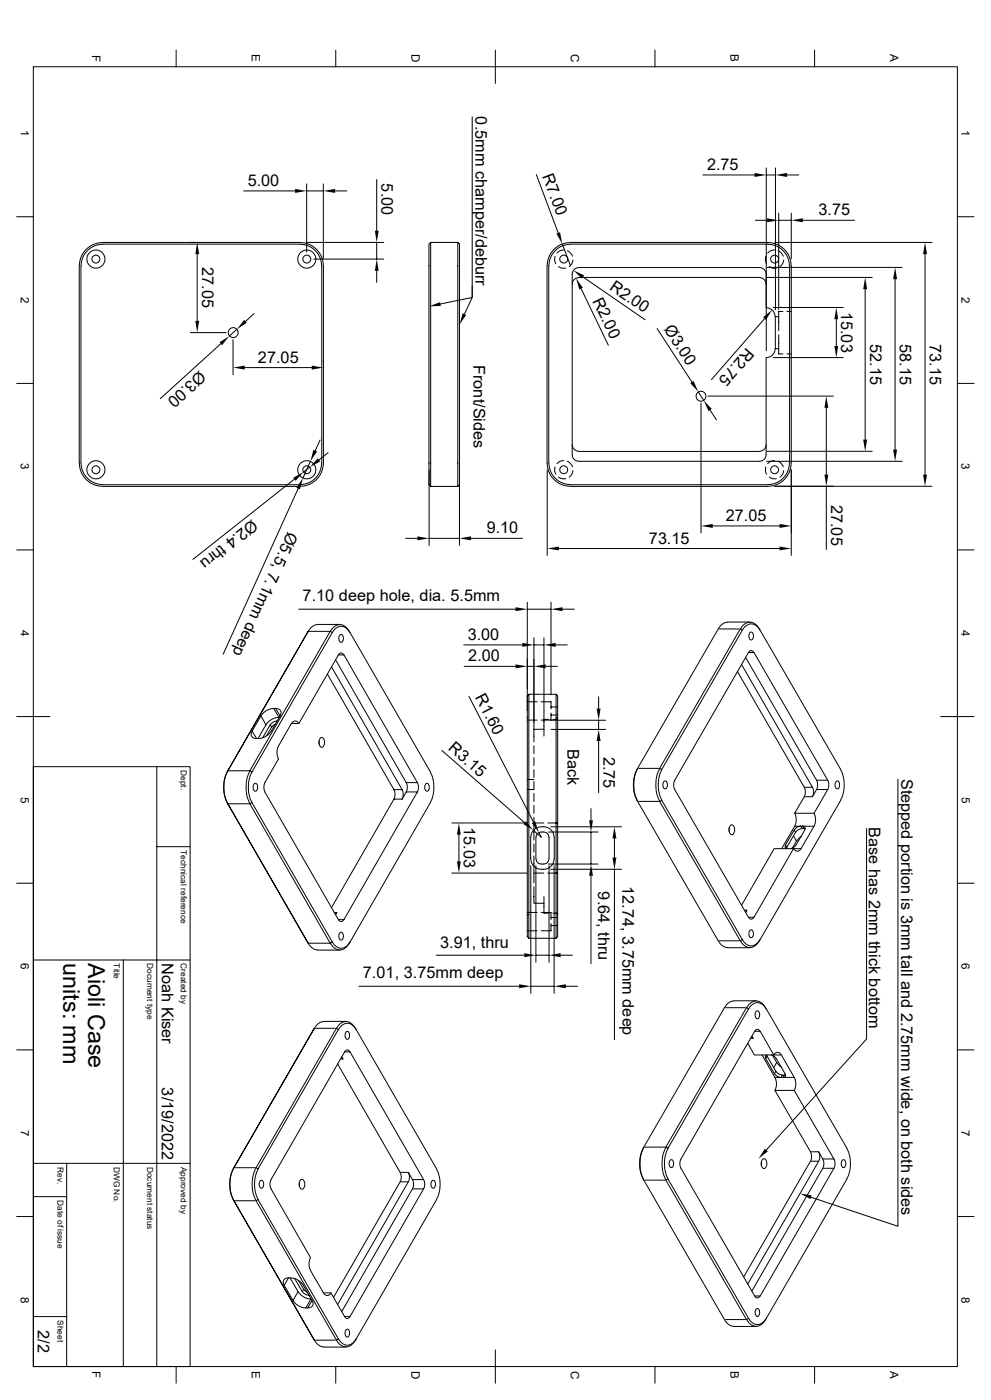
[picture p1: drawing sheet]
<svg xmlns="http://www.w3.org/2000/svg" width="297mm" height="420mm" viewBox="0 0 297 420" stroke-linecap="round" stroke-linejoin="round" font-family="sans-serif">
<g fill="none" stroke="#000" stroke-width=".3">
<path d="M52.8 15v5M100.6 15v5M148.5 15v10M196.3 15v5M244.1 15v5M10 20h276.9v390h-276.9zM141.5 35.1v54.1l-2.3 5M73 57.3h15.4M91.9 55.2v20.4M91.9 57.3h5M96.9 55.2v22.4M100.4 57.3h3.5"/>
<path d="M112.9 53.8v15.4M160.7 52.4l6.6 17.5M210.7 52.5h15.4M229.7 50.4v54.8M229.7 52.5h2.7M232.4 50.4v42.5M235.9 52.5h3.5M5 65h5M23.7 79.8v59.1M30.8 73.3a6.5 6.5 0 0 0-6.5 6.5v59.1a6.6 6.6 0 0 0 6.5 6.5M30.8 73.2h59.1M59.1 76.2v20.1"/>
<path d="M89.9 73.3a6.5 6.5 0 0 1 6.5 6.5M92 72.7h23M94 77.7h21M96.4 79.8v59.1M96.9 79.8a7 7 0 0 0-7-7.1l-59.1 .1a6.9 6.9 0 0 0-7 7M96.9 79.8v59.1M112.9 72.7v5M129.1 72.7v73.2l-.5-.5v-72.2zM129.1 72.7h8.1M137.2 72.7l.5 .5v72.2l-.5 .5zM164 79.8v59.1M164 79.8a6.9 6.9 0 0 1 7-7l59.1-.1a7 7 0 0 1 7 7.1l.1 59.1a7 7 0 0 1-7.1 7"/>
<path d="M164.5 79.8v59.1M166.4 76.9l-.2 1.2 .4 1M167.4 80l.8 .4h1.3M168.5 73.2l2.5 6.5M169 75l-1.1 .2-1 .7M170.1 75.2l.8 .5 .7 1.2M171 73.2h59.1M171 73.3a6.5 6.5 0 0 0-6.5 6.5M171.7 78l-.3 1.1-.8 .9M226.4 66.1h3.5M229.5 76.9l-.1 1.2 .3 1M230.1 73.3a6.6 6.6 0 0 1 6.5 6.5v59.1a6.5 6.5 0 0 1-6.5 6.5"/>
<path d="M230.5 80l.9 .4h1.3M232.2 75l-1.1 .2-1 .7M232.2 72.7h47.1M233.2 75.2l.8 .5 .7 1.2M233.4 64v28.8M233.4 66.1h3.8M234.9 78l-.4 1.1-.7 .9M237.2 64v13.6M240.6 66.1h15.5M277.2 76.2v66.2M286.9 65h5M57 99.8h10.8"/>
<path d="M71 98.8l-2.3 2M76.2 94.1l-2.6 2.3M112.9 81.2v3.5M141.5 85.8v3.4l-9.5 2M174.2 86.6l8.1 17M174.8 83.1l18.5 12.8M196.9 98.6l10.5 16M229.2 95.6l-16 18.3M229.6 92.3a2.75 2.75 0 0 1 2.7 2.7M229.6 85.3a2.1 2.1 0 0 0-2-2.1l-54.1 .1a2.02 2.02 0 0 0-2 2M229.6 82.3a2.02 2.02 0 0 0-2-2h-54.1a2.02 2.02 0 0 0-2 2v54.1a2.02 2.02 0 0 0 2 2h54.1a2.02 2.02 0 0 0 2-2v-29.1a2.82 2.82 0 0 0 2.7-2.7M229.7 83.2h31.7"/>
<path d="M229.7 80.2h40.7M231.7 92.2h21M232.4 95v9.6M232.4 95h1M234.7 93.4h-1.3v5.8M235.8 93.4h1.4M250.7 95.8v8M259.3 86.7v45.2M268.3 83.7v51.2M5 115h5M66.2 103.1l-18.2 16.5M69.8 101.9v10.5"/>
<path d="M73.4 110.3h20M96.9 108.2v.3M209.3 117.6l1.6 2.5M212.2 118.8h37.6M231.7 107.3h21M232.4 104.6h1M233.4 100.4v5.8h1.3M235.8 106.2h1.4M286.9 115h5M23.8 138.9a6.9 6.9 0 0 0 7 7M93 138.3l-2.2 5.1M95.9 132l-1.4 3.2"/>
<path d="M96.4 138.9a6.5 6.5 0 0 1-6.5 6.5M96.9 138.9a6.9 6.9 0 0 1-7 7M98.3 135.8l-2.7 2.2M164 138.9a6.9 6.9 0 0 0 7 7M164.5 138.9a6.5 6.5 0 0 0 6.5 6.5M169 138.2a2.54 2.54 0 0 0-2.1 .9M170.1 138.4l.8 .5 .7 1.1M171.5 133.4a2.1 2.1 0 0 0 2 2h54.1a2.02 2.02 0 0 0 2-2M210.1 120.9v39M212.8 123l1.9 2.9M229.7 135.4h31.7M229.7 138.4h40.7"/>
<path d="M232.2 138.2a2.55 2.55 0 0 0-2.1 .9M233.2 138.4l.8 .5 .7 1.1M247.7 122.3v20.1M30.8 145.9h59.1M30.8 145.4h59.1M88.2 143.8l-30.4 24M89.4 146.6l-22.5 49.7M92.9 140.1l-1.9 1.5M128.6 141v22.6M129.1 145.9h8.1M137.7 141v22.6M164 141v25.6"/>
<path d="M166.4 140.1l-.2 1.2 .4 1M167.4 143.1l.8 .5h1.3M171 145.9h59.1M171 145.4h59.1M171.7 141.2l-.3 1.1-.8 .8M213.6 157.8h20M229.5 140.1l-.1 1.2 .3 1M230.5 143.1l.9 .5h1.3M232.2 145.9h47.1M234.9 141.2l-.4 1.1-.7 .8M237.2 141v25.6M247.7 145.9v18.9"/>
<path d="M5 165h5M121.6 161.5h3.5M128.6 161.5h9.1M141.2 161.5h15.4M167.5 164.5h66.1M286.9 165h5M89.5 182.8h65M92.2 189.7v.1M92.4 189.4l-24.3 42.2M92.4 189.4h6.6M92.4 189.4l-.2 .3 .2-.3M95.2 187.4a3.6 3.6 0 0 0-2.8 2"/>
<path d="M95.2 187.3h6.7M99 189.4l.6 .3-24.1 41.9M99 189.4l-24.1 41.8M99 189.4a3 3 0 0 1 2.9-2 3 3 0 0 1 2.8 2M99.6 189.8a2.76 2.76 0 0 1 2.6-1.9 2.76 2.76 0 0 1 2.7 1.9M100.6 198l21.2 36.8M101.4 196.5h1.7l22 38.3M101.4 196.5l-11.8 20.5h-2.3M101.4 196.5a.84 .84 0 0 1 .8-.6 .84 .84 0 0 1 .8 .6M101.9 190.5a.82 .82 0 0 1 .9 .2 .82 .82 0 0 1 .1 1v.3a.64 .64 0 0 1-.7 .7 .64 .64 0 0 1-.6-.7v-1zM104.7 189.4l24.3 42.2M139 193.5h17.5"/>
<path d="M139.1 199.9h15.4M158 199.9h2M158 180.7v32.5M158 182.8h7.1M160 191.3v27.4M160 193.5h3M163 191.3v25.4M163.5 199.9h3.5M165.1 180.7v27.7M166.5 193.5h3.5M168.6 182.8h3.5M215.6 188.7h5.9"/>
<path d="M218.1 186.6a3.6 3.6 0 0 0-2.8 2.1l-24.2 41.8a10.3 10.3 0 0 0 0 9.9l24.2 41.8a3.6 3.6 0 0 0 2.8 2.1M218.1 186.6h6.6M221.9 188.7l-24.2 41.8M222.2 199.3l21.3 36.9a3.1 3.1 0 0 1 0 2.8M222.5 189l-.6-.3a3 3 0 0 1 2.8-2.1 3 3 0 0 1 2.9 2.1l24.4 42.1M223.5 197.2l21.2 36.9a3.1 3.1 0 0 1 0 2.8l-1.2 2.1M224.4 195.7h1.5a.84 .84 0 0 0-.8-.5 .84 .84 0 0 0-.8 .5l-22.1 38.4a3.1 3.1 0 0 0 0 2.8l22.1 38.3a.84 .84 0 0 0 .8 .6 .84 .84 0 0 0 .8-.6h-1.5M224.7 189.8a.82 .82 0 0 1 1 .2 .82 .82 0 0 1 .1 1v.3a.64 .64 0 0 1-.7 .7 .64 .64 0 0 1-.6-.7v-1zM226 195.7l22.1 38.4a3.1 3.1 0 0 1 0 2.8l-4.1 7.1h-5.8l2.8-5M227.8 189.1a2.76 2.76 0 0 0-2.7-1.9 2.76 2.76 0 0 0-2.6 1.9l-24.2 41.7M5 215h10M75.6 219.3a1.36 1.36 0 0 0-.2 1.6 1.36 1.36 0 0 0 1.5 .6"/>
<path d="M75.6 219.3l1.3 2.2M78.2 214.8l-2.6 4.5M78.2 214.8l1.5 2.6M79.7 217.4l-2.4 4.1M81 217.4l.4 .7-1.5 2.6M81 217.4l-2.3 3.9M82 212.6h.6M82 212.6a4.8 4.8 0 0 0-3.8 2.2M82 212.6l1.7 2.6M82.5 217.2l-1.1 .9M82.6 212.6a1.36 1.36 0 0 1 1.5 .6 1.36 1.36 0 0 1-.2 1.6M82.6 212.6l1.3 2.2"/>
<path d="M82.9 216.3a2.48 2.48 0 0 0-1.9 1.1M83 216.3h.1M83 216.3v.1M83.6 215.2a4.8 4.8 0 0 0-3.9 2.2M83.9 214.8l-2.6 4.5a4.9 4.9 0 0 1-4.4 2.2M87.3 217l-3.8 6.8a4.1 4.1 0 0 0 0 3.8M87.4 217.1a1.16 1.16 0 0 1 1.1-.8 1.16 1.16 0 0 1 1.1 .8M98.1 202.2l20 34.7M99.4 200.1l21.1 36.8M140.5 208.9l19.4 37.7M158 210.5h3M158 216h3"/>
<path d="M158.5 208.3v73.2l-.5-.5v-72.2zM158.5 208.3h8.2l.4 .5v72.2l-.4 .5v-73.2M162.2 210.5h2.9v2.2M163 218.8h-3v3.7M164.5 215.8h-1.5v5M165.1 213.9v2.1h-2.9M165.1 218.8h16.4M165.1 214.5h2M165.1 212.1h2M165.1 216.1h16.4M165.7 215.8h1.4M179.4 209v3.6"/>
<path d="M179.4 216.1v2.7M221 201.5l20 34.7a3.1 3.1 0 0 1 0 2.8M281.9 215h10M10 230h47v180M47 230v180M68.1 231.6a10 10 0 0 0 0 9.1M68.3 231.2l-.2 .4M68.3 231.2a10.9 10.9 0 0 0 0 9.9M68.3 231.2h6.6M74.9 231.2l.6 .4M74.9 231.2a10.9 10.9 0 0 0 0 9.9M75.5 231.6a10 10 0 0 0 0 9.1"/>
<path d="M76.2 235.2a.82 .82 0 0 1 .9 .1 .82 .82 0 0 1 .1 1v.4a.64 .64 0 0 1-.7 .7 .64 .64 0 0 1-.6-.7v-1zM79.4 237.6l22 38.3M79.4 234.8a3.1 3.1 0 0 0 0 2.8M83.5 227.7l-4.1 7.1M95.6 222.2v1M96.1 221.4a.91 .91 0 0 1 1 .2 .91 .91 0 0 1 .2 .9 1.07 1.07 0 0 1-.2 1.2 1.07 1.07 0 0 1-1 .3 2.06 2.06 0 0 1 0-2.6zM118.1 236.9h2.4M118.1 236.9a3.1 3.1 0 0 1 0 2.8M120.5 236.9a3.1 3.1 0 0 1 0 2.8M121.8 234.8a3.1 3.1 0 0 1 0 2.8M121.8 234.8h3.3M121.8 237.6h3.3"/>
<path d="M121.8 237.6l-1.3 2.1h-2.4l-18.7 32.6M125.1 234.8a3.1 3.1 0 0 1 0 2.8M125.1 237.6l-22 38.3h-1.7M127.6 235.2a.82 .82 0 0 1 1 .1 .82 .82 0 0 1 .1 1l-.1 .4a.64 .64 0 0 1-.6 .7 .64 .64 0 0 1-.7-.7v-1zM128.9 231.6a10 10 0 0 1 0 9.1M132.4 225.1l24.8 21.7M158 233.8h2M160 223.7v2.4M160 227.3v2.4M160 230.9v2.4M160 234.4v2.4l-2 .1M160 238v2.4"/>
<path d="M179.4 222.3v15.5M191.1 230.5a10.9 10.9 0 0 0 0 9.9M191.4 230.5h6M197.7 230.5l.6 .3M197.7 230.5a10.9 10.9 0 0 0 0 9.9M198.4 230.9a10 10 0 0 0 0 9.1M199 234.4a.82 .82 0 0 1 1 .2 .82 .82 0 0 1 0 1v.4a.64 .64 0 0 1-.7 .6 .64 .64 0 0 1-.6-.6v-1zM241.2 239h2.2M241.2 236.2h2.2M244.9 236.9h3M244.9 234.1h3M250.6 234.4a.82 .82 0 0 1 1 .2 .82 .82 0 0 1 0 1v.4a.64 .64 0 0 1-.6 .6 .64 .64 0 0 1-.7-.6v-1z"/>
<path d="M251.9 230.9a10 10 0 0 1 0 9.1M269.1 233.8v134.1l-26-8.7M47 254h10M68.3 241.1l-.2-.3 24.1 41.8M68.3 241.1l24.1 41.9M68.3 241.1h6.6M74.9 241.1l.6-.3 24.1 41.8-.6 .4M74.9 241.1l24.1 41.9M129 240.8l-24.3 42.2M135.4 246.9h22.5M137.5 250.4v8M159.1 259.7v38.3"/>
<path d="M159.9 249.1l2.3 2.1-.7-1.4M160 245.2v1.7h3M160 246.9v5.1M160 256.8v5.1M160 241.6v2.4M160 253.2v2.4M160.6 259.7v29M160.9 250.3a2.04 2.04 0 0 1 2.1-.7 2.04 2.04 0 0 1 1.5 1.6v6.4a1.98 1.98 0 0 1-1.9 1.6 1.98 1.98 0 0 1-2-1.6l.1-6.4zM164.2 246.9h2.9M164.3 249.6h14.9M164.3 259.2h14.9M164.5 259.7v29"/>
<path d="M165.1 248h21.2M166.1 251.2a3.5 3.5 0 0 0-3.5-3.2 3.5 3.5 0 0 0-3.5 3.2l-.1 6.4a3.5 3.5 0 0 0 3.6 3.2 3.5 3.5 0 0 0 3.5-3.2M166.1 259.7v38.3M166.1 251.2v6.4M177.1 242.6v3.5M177.1 249.6v9.6M184.2 251.5v5.8M191.4 240.4h6M197.7 240.4l24.2 41.8M198.3 240.1l-.6 .3M198.3 240.1l24.2 41.8a2.76 2.76 0 0 0 2.6 1.9 2.76 2.76 0 0 0 2.7-1.9M218.5 248.4v1"/>
<path d="M218.9 247.6a.91 .91 0 0 1 1 .2 .91 .91 0 0 1 .3 1 1.07 1.07 0 0 1-.2 1.1 1.07 1.07 0 0 1-1.1 .3 2.06 2.06 0 0 1 0-2.6zM235.4 253.5l.4 .7M235.8 254.2l2.6-4.6-.4-.6-2.7 4.7 .1 .6 .4 .3M235.8 254.2l-.1 .4M237.9 254.6a1.16 1.16 0 0 0 1.1 .8 1.16 1.16 0 0 0 1.1-.8M237.9 250.8l.8 1.4M238 254.6h2M238.2 244a4.1 4.1 0 0 1 0 3.8M238.2 247.9l-3.9 6.7M238.3 247.9h1.3M238.7 252.3l-1.2 2.2M239.6 247.9h1.3"/>
<path d="M239.6 247.9l-.9 .4-.6 .7M240 247.9l.4 .6M240.2 251l-1.4 1.3M240.4 248.6a2.68 2.68 0 0 0-1.9 1.1M240.6 247.9l.4 .6h-.6M240.9 247.9l.4 .4-.1 .7-2.7 4.5-.6 .7-.9 .4M241 248.6h.3M241 247.9h2.8M244 244a4.1 4.1 0 0 1 0 3.8M244 247.9l-3.9 6.7M252 240.1l-24.2 41.8M259.7 248.6v63.1l-30 33.3"/>
<path d="M5 265h5M100.2 273.8h.7M100.9 273.8l-.4 .5M100.9 273.8l-.3 .6M101.4 275.9a.84 .84 0 0 0 .8 .6 .84 .84 0 0 0 .8-.6M101.9 279.8a.82 .82 0 0 1 .9 .2 .82 .82 0 0 1 .1 1v.3a.64 .64 0 0 1-.7 .7 .64 .64 0 0 1-.6-.7v-1zM135.4 261.9h22.5M158 273.7h3M158 279.2h3M160 266v5h3M162.2 273.7h2.9v2.1M163 261.9h-3v2.9"/>
<path d="M163 268.9v5h1.5M164.2 261.9h2.9M165.1 260.8h21.2M165.1 277.1v2.1h-2.9M165.1 277.7h2M165.1 275.3h2M165.7 273.9h1.4M177.1 262.7v26.4M184.2 260.8v51.1M222.3 271.6l9.7-17h5.8l-11.8 20.6M223.1 273h.7M223.8 273l-.4 .6"/>
<path d="M223.8 273l-.3 .7M224.7 279.1a.82 .82 0 0 1 1 .2 .82 .82 0 0 1 .1 1v.3a.64 .64 0 0 1-.7 .7 .64 .64 0 0 1-.6-.7v-1zM286.9 265h5M10 288h47M37 288v122M92.2 282.6l.2 .4M92.2 282.6h.1M92.4 283h6.6M92.4 283a3.6 3.6 0 0 0 2.8 2h6.7M99 283a3 3 0 0 0 2.9 2 3 3 0 0 0 2.8-2M99.6 282.6a2.76 2.76 0 0 0 2.6 1.9 2.76 2.76 0 0 0 2.7-1.9M107.6 295.9h48"/>
<path d="M130.7 286.6h26.4M158.5 281.5h8.2M159.1 295.9h7M160.6 286.6h3.9M168 286.6h3.5M169.6 295.9h3.5M215.6 282.2h5.9M218.1 284.3h6.6M227.8 281.9a3.2 3.2 0 0 1-4.4 2l-.8-.7-.7-1 .6-.3M5 315h5M94 308.8v.1M94 308.8l.2-.3-24.1 41.8"/>
<path d="M94 308.8l-24.1 41.8M94.5 308.5h6M97.1 306.4h6.6M97.1 306.5a3.8 3.8 0 0 0-3.1 2.3M100.8 308.5a3 3 0 0 1 2.9-2 3 3 0 0 1 2.8 2l.2 .3M100.8 308.5l-24 41.8M100.9 308.5l.5 .3M101.2 319.2l18.7 32.5M101.4 308.8l-24.1 41.8-.5-.3M101.5 308.9a2.76 2.76 0 0 1 2.6-1.9 2.76 2.76 0 0 1 2.6 1.9M102.1 317.7h.6M102.4 317l.4 .7-.4-.5"/>
<path d="M103.4 315.6h1.4M103.7 309.6a.82 .82 0 0 1 1 .2 .82 .82 0 0 1 .1 1l-.1 .3a.64 .64 0 0 1-.6 .7 .64 .64 0 0 1-.6-.7v-1zM106.7 308.8l24.1 41.9a10 10 0 0 1 0 9.1M217.5 302.3h5.9M220 300.2h6.6M220 300.3a3.6 3.6 0 0 0-2.9 2l-24.4 42.2M223.7 302.3l-24.1 41.8M224.4 302.7a2.76 2.76 0 0 1 2.6-1.9 2.76 2.76 0 0 1 2.6 1.9M225 311.5h.7M225.2 311l.5 .5M225.3 310.9l.4 .6M226.3 309.4h1.5a.84 .84 0 0 0-.8-.6 .84 .84 0 0 0-.8 .6l-22.1 38.3a3.1 3.1 0 0 0 0 2.8l22.1 38.3a.84 .84 0 0 0 .8 .6 .84 .84 0 0 0 .8-.6h-1.5"/>
<path d="M226.6 303.4a.82 .82 0 0 1 1 .2 .82 .82 0 0 1 .1 1l-.1 .3a.64 .64 0 0 1-.6 .7 .64 .64 0 0 1-.6-.7v-1zM227.8 309.4l4.1 7.1h-5.8l-2-3.5M228.4 316.5l3.8 6.8a4.1 4.1 0 0 1 0 3.8M229.9 316.9l-.4 .6M229.9 316.9l-.1-.4-.3 .2v.8l2.7 4.6 .6 .7 .9 .4M229.9 316.9l2.7 4.5a2.48 2.48 0 0 0 1.9 1.1M231.1 316.5l.9 .4 .7 .6 2.7 4.9-.1 .6-.3 .2M231.6 316.6l1.6 2.6 1 .9M231.9 316.5a1.16 1.16 0 0 1 1.1-.8 1.16 1.16 0 0 1 1.1 .8M232 316.5h2.1M232.7 318.8l-.8 1.4M234.2 316.5l3.8 6.8a4.1 4.1 0 0 1 0 3.8"/>
<path d="M286.9 315h5M232.3 323.2h1.3M232.5 321.4l-.4 .7M233.7 323.2l.4 .1M234.1 323.3h.6M234.4 322.6l-.3 .6M234.5 322.5l.5 .1-.3 .6M235 323.2l-.3 .1M235.1 323.2h2.8M235.4 322.5h-.4M10 359h10M10 349h47"/>
<path d="M20 349v61M69.9 350.7a10 10 0 0 0 0 9.1M70.1 350.3l-.2 .3M70.1 350.3a10.9 10.9 0 0 0 0 9.9l-.2-.3 24.3 42.1-.2-.3M70.4 350.3h6M76.8 350.3a10.9 10.9 0 0 0 0 9.9M77.4 350.7a10 10 0 0 0 0 9.1M78 354.2a.82 .82 0 0 1 1 .2 .82 .82 0 0 1 0 1v.4a.64 .64 0 0 1-.6 .6 .64 .64 0 0 1-.7-.6v-1zM89.7 354.8v.9M90.1 353.9a.91 .91 0 0 1 1 .2 .91 .91 0 0 1 .3 1 1.07 1.07 0 0 1-.2 1.1 1.07 1.07 0 0 1-1.1 .4 2.06 2.06 0 0 1 0-2.7zM119.9 351.7a3.1 3.1 0 0 1 0 2.8l-20 34.7M120.1 351.7h2.2"/>
<path d="M120.1 354.5h2.2M122.4 351.7a3.1 3.1 0 0 1 0 2.8l-21.2 36.9M122.4 351.7l1.2 2.2a3.1 3.1 0 0 1 0 2.8l-21.2 36.8M123.8 356.7h3M123.8 353.9h3M129.5 354.2a.82 .82 0 0 1 .9 .2 .82 .82 0 0 1 .1 1v.4a.64 .64 0 0 1-.7 .6 .64 .64 0 0 1-.6-.6v-1zM130.9 359.9l-24.2 41.8M192.7 353.7l24.4 42.2a3.6 3.6 0 0 0 2.9 2M192.8 344.5a10 10 0 0 0 0 9.2M193 344.1a10.9 10.9 0 0 0 0 9.9M193.3 354h6M193.3 344.1h6"/>
<path d="M199.6 354l24.1 41.9M200.2 344.5l-.6-.4a10.9 10.9 0 0 0 0 9.9l.6-.3M200.2 353.7l24.1 41.8-.5 .4a3 3 0 0 0 2.8 2 3 3 0 0 0 2.8-2l24.4-42.2M200.2 344.5l24.1-41.9-.5-.3a3 3 0 0 1 2.8-2 3 3 0 0 1 2.8 2l24.4 42.2M200.2 344.5a10 10 0 0 0 0 9.2M200.8 348.1a.82 .82 0 0 1 1 .1 .82 .82 0 0 1 .1 1.1l-.1 .3a.64 .64 0 0 1-.6 .7 .64 .64 0 0 1-.6-.7v-1zM228.2 348.6v1M228.6 347.8a.91 .91 0 0 1 1 .1 .91 .91 0 0 1 .2 1 1.07 1.07 0 0 1-.1 1.1 1.07 1.07 0 0 1-1.1 .4 2.06 2.06 0 0 1 0-2.6zM242.9 345.6a3.1 3.1 0 0 1 0 2.8l-20 34.7M242.9 345.5l-10.7-18.4h5.8l11.9 20.6a3.1 3.1 0 0 1 0 2.8l-22.1 38.3M243 348.4h2.2M243 345.5h2.2"/>
<path d="M245.4 345.6a3.1 3.1 0 0 1 0 2.8l-21.3 36.8M245.4 345.5l1.2 2.2a3.1 3.1 0 0 1 0 2.8l-21.3 36.8M246.8 350.5h3M246.8 347.7h3M252.4 348.1a.82 .82 0 0 1 1 .1 .82 .82 0 0 1 .1 1.1l-.1 .3a.64 .64 0 0 1-.6 .7 .64 .64 0 0 1-.6-.7v-1zM253.8 344.5a10 10 0 0 1 0 9.2M5 365h5M70.4 360.2h6M76.8 360.2l.5-.3 24.1 41.8M76.8 360.2l24 41.8M286.9 365h5M10 395h10"/>
<path d="M86.4 383.5l-1.2 2M87 383.4l2.3 4.1a5 5 0 0 0 4 2.2M88.3 383.6l2.3 3.9 .4-.7M89.2 387.6l-1.3 2.4M89.5 384.2l1.7 2.8 1 .7M90.6 387.5a2.48 2.48 0 0 0 1.9 1.1M90.9 385.6l2.6 4.5M90.9 385.6a4.5 4.5 0 0 0-5.7-1.8l-.3 .5 .1 .9 2.8 4.9a4.8 4.8 0 0 0 3.9 2.2M91.7 392.4h.5M92.6 388.5l.1 .1M93 381.1l3.9 6.8M93.1 389.8l-1.4 2.5"/>
<path d="M93.1 381.1a4.4 4.4 0 0 1-.1-3.9l-11.8-20.5a3.1 3.1 0 0 1 0-2.8l22.1-38.3a.84 .84 0 0 1 .8-.6 .84 .84 0 0 1 .8 .6l22.1 38.3a3.1 3.1 0 0 1 0 2.8l-22.1 38.3a.84 .84 0 0 1-.8 .6 .84 .84 0 0 1-.8-.6l-4.1-7.1h-2.3M93.5 390.2l-1.2 2.1M93.6 390.1a1.36 1.36 0 0 1 .1 1.6 1.36 1.36 0 0 1-1.5 .6M97 387.9a1.16 1.16 0 0 0 1.1 .8 1.16 1.16 0 0 0 1.1-.8M103.4 395h1.4M103.7 398.9a.82 .82 0 0 1 1 .2 .82 .82 0 0 1 .1 1l-.1 .3a.64 .64 0 0 1-.6 .7 .64 .64 0 0 1-.6-.7v-1zM217.5 395.9h5.9M220 397.9h6.6M224.4 395.5a2.76 2.76 0 0 0 2.6 1.9 2.76 2.76 0 0 0 2.6-1.9M226.6 392.7a.82 .82 0 0 1 1 .2 .82 .82 0 0 1 .1 1l-.1 .4a.64 .64 0 0 1-.6 .6 .64 .64 0 0 1-.6-.6v-1.1zM52.8 410v5M94 401.7a3.7 3.7 0 0 0 3.1 2.4h6.6"/>
<path d="M94 401.7h.1M94.5 402h6M100.6 410v5M101.4 401.7l-.5 .3M101.5 401.7a2.76 2.76 0 0 0 2.6 1.9 2.76 2.76 0 0 0 2.6-1.9M106.7 401.7a3.2 3.2 0 0 1-4.3 2l-.9-.7-.7-1M148.5 405v10M196.3 410v5M244.1 410v5"/>
<circle cx="28.7" cy="77.7" r="2.71"/>
<circle cx="28.8" cy="77.7" r="1.18"/>
<circle cx="91.9" cy="77.7" r="2.71"/>
<circle cx="92" cy="77.7" r="1.18"/>
<circle cx="168.9" cy="77.7" r="1.18"/>
<circle cx="232.1" cy="77.7" r="1.18"/>
<circle cx="69.9" cy="99.8" r="1.49"/>
<circle cx="210.1" cy="118.9" r="1.49"/>
<circle cx="28.7" cy="140.9" r="2.71"/>
<circle cx="28.8" cy="140.9" r="1.18"/>
<circle cx="91.9" cy="140.9" r="2.71"/>
<circle cx="92" cy="140.9" r="1.18"/>
<circle cx="168.9" cy="140.9" r="1.18"/>
<circle cx="232.1" cy="140.9" r="1.18"/>
</g>
<g fill="#000">
<path d="M88.4 56.7l3.5 .6-3.5 .6zM96.9 57.3l3.5-.6v1.2zM226.1 51.9l3.6 .6-3.6 .6zM232.4 52.5l3.5-.6v1.2zM59.1 72.7l.6 3.5h-1.2zM112.4 69.2h1.1l-.6 3.5zM166.8 70.1l1.1-.4 .6 3.5zM229.9 65.5l3.5 .6-3.5 .6zM237.2 66.1l3.4-.6v1.2zM277.2 72.7l.6 3.5h-1.2zM58.5 96.3h1.2l-.6 3.5zM73.2 96l.8 .9-3 1.9z"/>
<path d="M112.9 77.7l.6 3.5h-1.1zM128.6 91.9l3.3-1.3 .2 1.2zM138.6 94l1.1 .5-2 2.9zM172.6 83.4l2.1 2.9-1.1 .5zM171.9 81.1l3.1 1.5-.6 1zM228.7 95.2l2.7-2.3-1.8 3.1zM250.7 92.2l.5 3.6h-1.1zM259.3 83.2l.6 3.5h-1.2zM268.3 80.2l.6 3.5h-1.2zM65.8 102.7l2.9-1.9-2.2 2.7zM69.8 110.3l3.6-.6v1.2zM93.4 109.7l3.5 .6-3.5 .6z"/>
<path d="M206.9 114.9l1-.6 1.4 3.3zM250.1 103.8h1.1l-.5 3.5zM93.9 134.9l1.1 .5-2 2.9zM95.2 137.5l.8 .9-3.1 1.7zM210.9 120.1l2.4 2.6-1 .6zM247.6 118.8l.6 3.5h-1.1zM258.7 131.9h1.2l-.6 3.5zM267.7 134.9h1.2l-.6 3.5zM87.9 143.3l3.1-1.7-2.4 2.6zM90.8 143.4l-.9 3.4-1.1-.5zM210.1 157.8l3.5-.6v1.2zM233.6 157.2l3.6 .6-3.6 .6z"/>
<path d="M247.1 142.4h1.1l-.6 3.5zM276.6 142.4h1.2l-.6 3.5zM125.1 160.9l3.5 .6-3.5 .6zM137.7 161.5l3.5-.6v1.2zM164 164.5l3.5-.5v1.1zM233.6 164l3.6 .5-3.6 .6zM154.5 182.2l3.5 .6-3.5 .5zM154.5 199.3l3.5 .6-3.5 .6zM156.5 192.9l3.5 .6-3.5 .6zM160 199.9l3.5-.6v1.2zM163 193.5l3.5-.6v1.2zM165.1 182.8l3.5-.6v1.1z"/>
<path d="M178.8 212.6h1.2l-.6 3.5zM179.4 218.8l.6 3.5h-1.2zM137.5 246.9l.6 3.5h-1.2zM136.9 258.4h1.2l-.6 3.5zM157.6 246.4l2.3 2.7-3.1-1.9zM159.4 246.9l1-.5 1.1 3.4zM176.6 246.1h1.1l-.6 3.5zM184.1 248l.6 3.5h-1.1zM183.6 257.3h1.1l-.6 3.5zM177.1 259.2l.6 3.5h-1.1zM155.6 295.3l3.5 .6-3.5 .6zM157.1 286l3.5 .6-3.5 .5z"/>
<path d="M164.5 286.6l3.5-.6v1.1zM166.1 295.9l3.5-.6v1.2zM229.2 344.6l.9 .8-2.8 2.2zM239.8 358.1l3.4 .5-.3 1.1z"/>
</g>
<g font-size="7">
<text x="19" y="289" transform="rotate(90 19 289)">units: mm</text>
<text x="26.5" y="289" transform="rotate(90 26.5 289)">Aioli Case</text>
</g>
<g font-size="4.9">
<text x="142.5" y="34.9" transform="rotate(90 142.5 34.9)">0.5mm champer/deburr</text>
<text x="162.5" y="52.8" transform="rotate(69 162.5 52.8)">R7.00</text>
<text x="211.9" y="51.1">2.75</text>
<text x="74.3" y="55.8">5.00</text>
<text x="114.4" y="55" transform="rotate(90 114.4 55)">5.00</text>
<text x="245.3" y="64.6">3.75</text>
<text x="60.6" y="80.2" transform="rotate(90 60.6 80.2)">27.05</text>
<text x="182.5" y="86.7" transform="rotate(35 182.5 86.7)">R2.00</text>
<text x="177.5" y="90.2" transform="rotate(64 177.5 90.2)">R2.00</text>
<text x="252.1" y="93.5" transform="rotate(90 252.1 93.5)">15.03</text>
<text x="198.9" y="98.7" transform="rotate(57 198.9 98.7)">Ø3.00</text>
<text x="223.7" y="104.1" transform="rotate(131 223.7 104.1)">R2.75</text>
<text x="260.8" y="103.2" transform="rotate(90 260.8 103.2)">52.15</text>
<text x="269.7" y="103.2" transform="rotate(90 269.7 103.2)">58.15</text>
<text x="278.7" y="103.2" transform="rotate(90 278.7 103.2)">73.15</text>
<text x="59.8" y="111" transform="rotate(138 59.8 111)">Ø3.00</text>
<text x="77.3" y="108.8">27.05</text>
<text x="141.9" y="109.5" transform="rotate(90 141.9 109.5)">Front/Sides</text>
<text x="75.6" y="155.7" transform="rotate(142 75.6 155.7)">Ø2.4 thru</text>
<text x="249.1" y="151.4" transform="rotate(90 249.1 151.4)">27.05</text>
<text x="86.2" y="159.2" transform="rotate(114 86.2 159.2)">Ø5.5, 7.1mm deep</text>
<text x="145.9" y="160">9.10</text>
<text x="217.5" y="156.3">27.05</text>
<text x="194.4" y="163.1">73.15</text>
<text x="90.7" y="180.4">7.10 deep hole, dia. 5.5mm</text>
<text x="140.2" y="192">3.00</text>
<text x="140.3" y="198.4">2.00</text>
<text x="142.3" y="209.1" transform="rotate(63 142.3 209.1)">R1.60</text>
<text x="134.1" y="224.7" transform="rotate(41 134.1 224.7)">R3.15</text>
<text x="170.1" y="224.7" transform="rotate(90 170.1 224.7)">Back</text>
<text x="180.9" y="227.1" transform="rotate(90 180.9 227.1)">2.75</text>
<text x="270.1" y="233.6" transform="rotate(90 270.1 233.6)">Stepped portion is 3mm tall and 2.75mm wide, on both sides</text>
<text x="139" y="248.1" transform="rotate(90 139 248.1)">15.03</text>
<text x="260.4" y="248.2" transform="rotate(90 260.4 248.2)">Base has 2mm thick bottom</text>
<text x="179.2" y="267.4" transform="rotate(90 179.2 267.4)">9.64, thru</text>
<text x="186.5" y="265.8" transform="rotate(90 186.5 265.8)">12.74, 3.75mm deep</text>
<text x="131.9" y="284.5">3.91, thru</text>
<text x="48.5" y="289" transform="rotate(90 48.5 289)">Noah Kiser</text>
<text x="108.8" y="293.5">7.01, 3.75mm deep</text>
<text x="48.5" y="326.2" transform="rotate(90 48.5 326.2)">3/19/2022</text>
<text x="11.3" y="399.1" transform="rotate(90 11.3 399.1)">2/2</text>
</g>
<g font-size="3.5">
<text x="27.6" y="16.4" transform="rotate(90 27.6 16.4)">F</text>
<text x="75.5" y="16.3" transform="rotate(90 75.5 16.3)">E</text>
<text x="123.3" y="16.3" transform="rotate(90 123.3 16.3)">D</text>
<text x="171.1" y="16.3" transform="rotate(90 171.1 16.3)">C</text>
<text x="218.9" y="16.3" transform="rotate(90 218.9 16.3)">B</text>
<text x="266.8" y="16.3" transform="rotate(90 266.8 16.3)">A</text>
<text x="6.2" y="39" transform="rotate(90 6.2 39)">1</text>
<text x="288.2" y="39" transform="rotate(90 288.2 39)">1</text>
<text x="6.2" y="89" transform="rotate(90 6.2 89)">2</text>
<text x="288.2" y="89" transform="rotate(90 288.2 89)">2</text>
<text x="6.3" y="139" transform="rotate(90 6.3 139)">3</text>
<text x="288.2" y="139" transform="rotate(90 288.2 139)">3</text>
<text x="6.2" y="189" transform="rotate(90 6.2 189)">4</text>
<text x="288.2" y="189" transform="rotate(90 288.2 189)">4</text>
<text x="6.3" y="239" transform="rotate(90 6.3 239)">5</text>
<text x="288.2" y="239" transform="rotate(90 288.2 239)">5</text>
<text x="6.3" y="289" transform="rotate(90 6.3 289)">6</text>
<text x="288.2" y="289" transform="rotate(90 288.2 289)">6</text>
<text x="6.3" y="339" transform="rotate(90 6.3 339)">7</text>
<text x="288.2" y="339" transform="rotate(90 288.2 339)">7</text>
<text x="6.3" y="389" transform="rotate(90 6.3 389)">8</text>
<text x="288.2" y="389" transform="rotate(90 288.2 389)">8</text>
<text x="27.6" y="411.4" transform="rotate(90 27.6 411.4)">F</text>
<text x="75.5" y="411.3" transform="rotate(90 75.5 411.3)">E</text>
<text x="123.3" y="411.2" transform="rotate(90 123.3 411.2)">D</text>
<text x="171.1" y="411.2" transform="rotate(90 171.1 411.2)">C</text>
<text x="218.9" y="411.3" transform="rotate(90 218.9 411.3)">B</text>
<text x="266.8" y="411.3" transform="rotate(90 266.8 411.3)">A</text>
</g>
<g font-size="2.5">
<text x="54.2" y="231" transform="rotate(90 54.2 231)">Dept.</text>
<text x="54.2" y="255" transform="rotate(90 54.2 255)">Technical reference</text>
<text x="34.2" y="289" transform="rotate(90 34.2 289)">Title</text>
<text x="44.2" y="289" transform="rotate(90 44.2 289)">Document type</text>
<text x="54.2" y="289" transform="rotate(90 54.2 289)">Created by</text>
<text x="17.2" y="350" transform="rotate(90 17.2 350)">Rev.</text>
<text x="34.2" y="350" transform="rotate(90 34.2 350)">DWG No.</text>
<text x="44.2" y="350" transform="rotate(90 44.2 350)">Document status</text>
<text x="54.2" y="350" transform="rotate(90 54.2 350)">Approved by</text>
<text x="17.2" y="360" transform="rotate(90 17.2 360)">Date of issue</text>
<text x="17.2" y="396" transform="rotate(90 17.2 396)">Sheet</text>
</g>
</svg>
